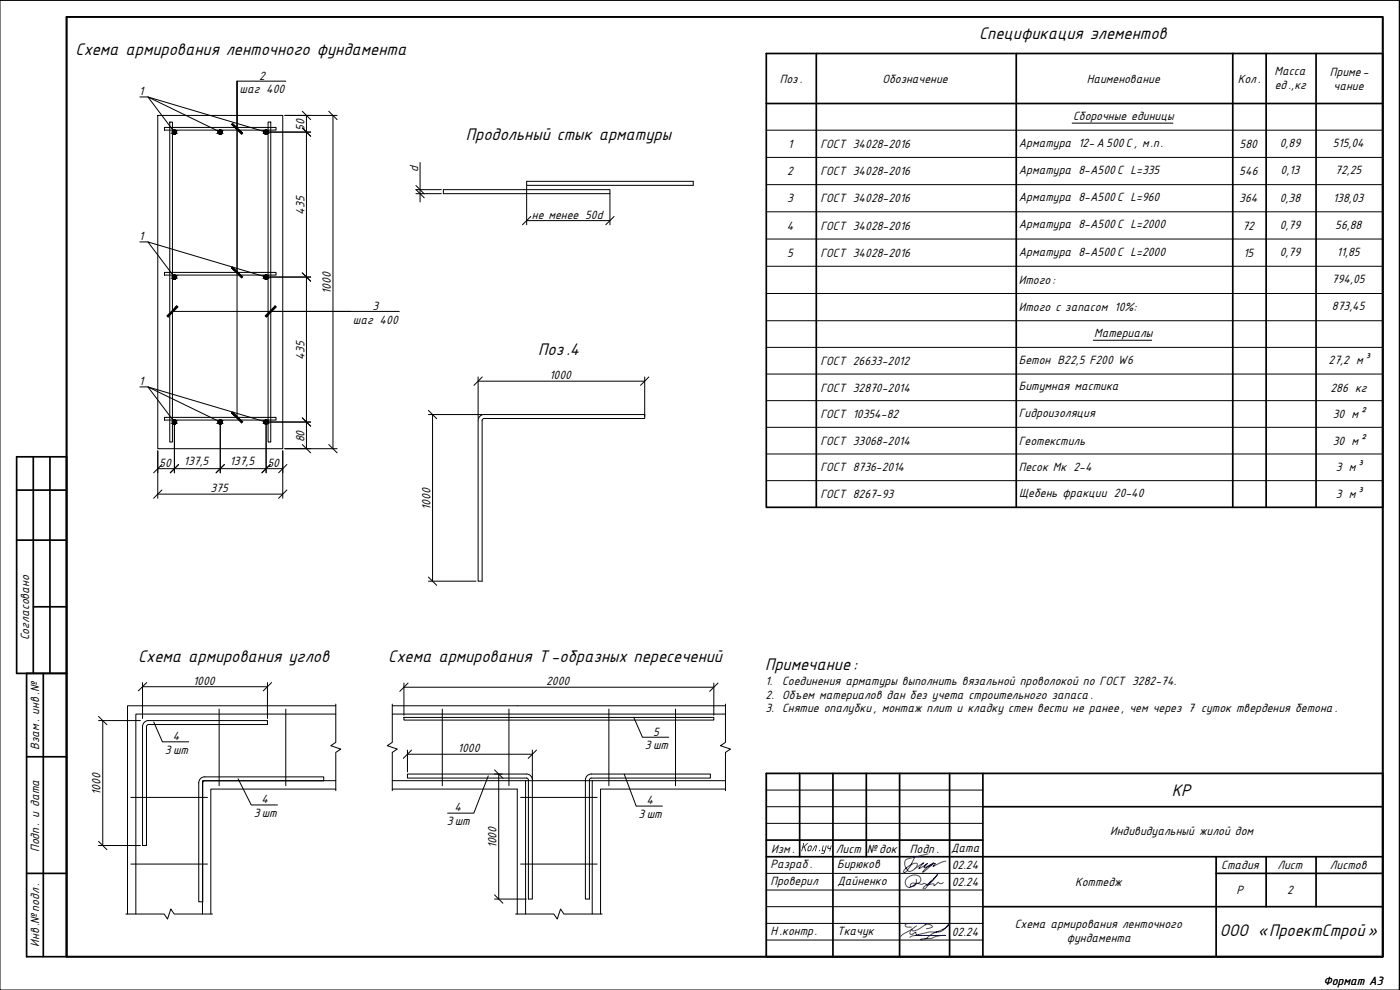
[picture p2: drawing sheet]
<svg xmlns="http://www.w3.org/2000/svg" width="420mm" height="297mm" viewBox="0 0 420 297" stroke-linecap="round" stroke-linejoin="round" font-family="sans-serif">
<g fill="none" stroke="#000" stroke-width=".3">
<path d="M0 .1h420v296.9h-420zM0 .1h420v296.9M42 29.1h2.4l21.7 10.5M47.3 34.6h37.6v100h-37.6zM49.4 38.2h33.4v.8h-33.4zM50.9 36.6h.9v96h-.9zM52.3 39.6l-7.9-10.5 35.5 10.5M71.1 24.3v100.9M80.5 36.6h.8v96h-.8zM80.5 39.6h12.7M85.5 34.6h15.7M85.8 24.3h-14.7v57.4"/>
<path d="M90.7 38.4l2.5 2.5M90.7 33.4l2.5 2.5M92 34.6v100M98.7 33.4l2.5 2.5M99.9 34.6v100M230 39.1h185M321.8 36.9h30.2M124.8 58.1h7.6M124.8 55.7l2.5 2.5M126.1 48.8v11.8M132.4 56.9h-7.6l2.5 2.5M133.1 56.9h49.9v1.2h-49.9z"/>
<path d="M158.1 54.4h49.9v1.2h-49.9zM158.1 55.7v11.7M183 58.1v9.3M230 47.2h185M230 55.4h185M42 72.6h2.4M158.1 66.2h24.9M159.3 64.9l-2.5 2.5M184.3 64.9l-2.5 2.5M230 63.5h185M230 71.7h185M230 79.9h185"/>
<path d="M49.4 81.7h33.4v.8h-33.4zM51.8 93.4h68M52.3 83.1l-7.9-10.5 35.5 10.5M80.5 83.1h12.7M81.3 93.4h23.9M90.7 81.9l2.5 2.5M230 88.1h185M230 96.2h185M42 116.1h2.4l21.7 10.5M143.5 113.1v12.4M143.5 114.4h50M144.7 113.1l-2.5 2.5"/>
<path d="M193.5 113.1v11.9M194.7 113.1l-2.5 2.5M230 104.2h185M230 112.2h185M328.1 102.1h17.5M47.3 135.3v14.2M48.6 139.4l-2.5 2.5M49.4 125.2h33.4v.8h-33.4zM52.3 126.6l-7.9-10.5 35.5 10.5M52.3 127.3v14.6M53.6 139.4l-2.5 2.5M66.1 127.3v14.6"/>
<path d="M67.4 139.4l-2.5 2.5M79.9 127.3v14.6M80.5 126.6h12.7M81.1 139.4l-2.5 2.5M84.9 135.3v14.2M85.5 134.6h15.7M86.1 139.4l-2.5 2.5M90.7 133.4l2.5 2.5M90.7 125.4l2.5 2.5M98.7 133.4l2.5 2.5M128.6 124.4h16.1M128.6 123.1l2.5 2.5"/>
<path d="M129.8 124.4v50M145.3 124.4h48.2v1.2h-48.2M145.3 124.4a1.81 1.81 0 0 0-1.8 1.8v48.2h1.2v-48.2l.2-.5 .4-.1M230 120.2h185M230 128.2h185M230 136.2h185M47.3 140.6h37.6M47.3 148.3h37.6M48.6 147l-2.5 2.5M86.1 147l-2.5 2.5M230 144.2h185M128.6 174.4h14.3"/>
<path d="M128.6 173.1l2.5 2.5M29.6 216.2h12.5M29.6 215l2.5 2.5M30.8 216.2v37.5M42.8 218v35.7h1.2v-35.7M42.8 204.8v10.8M42.8 206h37.5M44 204.8l-2.5 2.5M44.6 216.2h35.7v1.2h-35.7l-.4 .2-.2 .4M44.6 216.2a1.81 1.81 0 0 0-1.8 1.8M46.1 216.6l2.6 6h7.9M65.8 212.8v22.9"/>
<path d="M80.3 204.8v10.8M81.5 204.8l-2.5 2.5M85.8 212.8v22.9M100.8 211.8h-62.5v62.4M100.8 214.3h-60v59.9M100.8 211.3v11.4l-1.5 1 3 1.1-1.5 .9v11.5M117.7 211.3v11.4l-1.5 1 3 1.1-1.5 .9v11.5M117.7 211.8h100M117.7 214.3h100M121.2 215.3h93v.8h-93zM121.2 204.9v9.7M121.2 206.2h93"/>
<path d="M122.5 204.9l-2.5 2.5M132.7 212.8v22.9M152.7 212.8v22.9M182.7 212.8v22.9M190.2 215.3l2.6 5.9h7.9M202.7 212.8v22.9M214.2 204.9v9.7M215.5 204.9l-2.5 2.5M217.7 211.3v11.4l-1.5 1 3 1.1-1.5 .9v11.5M39.3 239.3h23M61.5 233.1a1.81 1.81 0 0 0-1.9 1.8v35.7h1.3v-35.7l.1-.4 .5-.2h35.7v-1.2h-35.8M71.5 233.7l3.9 7.8h7.9"/>
<path d="M100.8 236.8h-37.5v37.4M100.8 234.2h-40v40M117.7 234.2h40v40M117.7 236.8h37.5v37.4M122.3 225.1v6.5M122.3 226.3h37.5M123.5 225.1l-2.5 2.4M146.5 232.8l-4.3 11.2h-7.9M148.4 232.2h2.3M148.4 231l2.5 2.5M149.7 232.2v37.6M156.2 239.3h23"/>
<path d="M157.7 234.2h20M158 232.2h-35.7v1.3h35.7M158 233.4l.4 .2 .2 .4v35.8h1.2v-35.8M158 232.2a1.81 1.81 0 0 1 1.8 1.8M159.8 225.1v8.7M161 225.1l-2.5 2.4M177.5 233.4l-.4 .2-.2 .4v35.8h-1.2v-35.8a1.81 1.81 0 0 1 1.8-1.8h35.7v1.3h-35.7M187.3 232.2l3.6 9.7h7.9M217.7 236.8h-37.5v37.4M217.7 234.2h-40v40M230 232.1h185v54.9h-185zM230 237.1h65"/>
<path d="M29.6 253.7h12.5M29.6 252.4l2.5 2.5M39.3 259.3h23M156.2 259.3h23M230 242h65M230 247h65M37.8 274.2h11.5l1 1.5 1-3 1 1.5h11.5M148.4 269.8h9.5M148.4 268.5l2.5 2.5M154.7 274.2h11.5l1 1.5 1-3 1 1.5h11.5M230 262.1h65M230 267h65"/>
<path d="M230 272h65M230 277.1h65M230 282.1h65"/>
<circle cx="52.4" cy="39.6" r=".6"/>
<circle cx="66.1" cy="39.6" r=".6"/>
<circle cx="79.9" cy="39.6" r=".6"/>
<circle cx="52.4" cy="83.1" r=".6"/>
<circle cx="79.9" cy="83.1" r=".6"/>
<circle cx="52.4" cy="126.6" r=".6"/>
<circle cx="66.1" cy="126.6" r=".6"/>
<circle cx="79.9" cy="126.6" r=".6"/>
</g>
<g fill="none" stroke="#000" stroke-width=".51">
<path d="M20 5.1h395v281.9h-395zM230 16.1h185v136.1h-185zM245 16.1v136.1M305 16.1v136.1M370 16.1v136.1M380 16.1v136.1M395 16.1v136.1M230 31.1h185M5 137.1h15v64.9h-15zM10 137.1v64.9M15 137.1v64.9M5 147.1h15"/>
<path d="M5 162.1h15M10 182.1h10M8 202h12v85h-12zM13 202v85M8 227.1h12M230 232.1h185v54.9h-185zM240 232.1v25M250 232.1v54.9M260 232.1v25M270 232.1v54.9M285 232.1v54.9M295 232.1v54.9"/>
<path d="M230 252.1h65M230 257.1h185M295 242h120M365 257.1v29.9M380 257.1v14.9M395 257.1v14.9M8 262.1h12M295 272h120M365 262.1h50"/>
</g>
<g fill="#000" stroke="#000" stroke-width=".3">
<path d="M79.8 39h.1zM52.2 40.2h.2zM52.2 40.2h.3zM66 40.2h.2zM66 40.2h.3zM79.7 40.2h.3zM52.2 83.7h.2zM52.2 83.7h.3zM79.7 83.7h.3zM79.8 82.5h.1zM52.2 127.2h.2zM52.2 127.2h.3z"/>
<path d="M66 127.2h.2zM66 127.2h.3zM79.7 127.2h.3zM79.8 126h.1z"/>
<path d="M52.3 39l.2 .1zM52.2 39.1h.3z"/>
<path d="M52.2 39.1h.3zM52.2 39.1h.3z"/>
<path d="M52.2 39.1h.4zM52.1 39.1h.5z"/>
<path d="M52.1 39.1h.5zM52 39.1h.6z"/>
<path d="M52 39.1h.7zM52 39.1h.7z"/>
<path d="M52 39.1l.7 .1zM52 39.2h.7z"/>
<path d="M52 39.2h.8zM52 39.2h.8z"/>
<path d="M51.9 39.2l.9 .1zM51.9 39.2l.9 .1z"/>
<path d="M51.9 39.3h1zM51.9 39.3h1z"/>
<path d="M51.9 39.3l1 .1zM51.9 39.3l1 .1z"/>
<path d="M51.9 39.9h1zM51.9 39.9l.9 .1z"/>
<path d="M51.8 39.4h1.1zM51.8 39.4h1.1z"/>
<path d="M51.8 39.9h1.1zM51.8 39.9h1.1z"/>
<path d="M51.8 39.4l1.1 .1zM51.8 39.4l1.1 .1z"/>
<path d="M51.8 39.5h1.1zM51.8 39.5h1.1z"/>
<path d="M51.8 39.8l1.1 .1zM51.8 39.8l1.1 .1z"/>
<path d="M51.8 39.9h1.1zM51.8 39.9h1.1z"/>
<path d="M51.8 39.5l1.1 .1zM51.8 39.5l1.1 .1z"/>
<path d="M51.8 39.6h1.2zM51.8 39.6h1.2z"/>
<path d="M51.8 39.7l1.1 .1zM51.8 39.7l1.1 .1z"/>
<path d="M51.8 39.8h1.1zM51.8 39.8h1.1z"/>
<path d="M51.8 39.6h1.2zM51.8 39.6l1.1 .1z"/>
<path d="M66 39l.3 .1zM66 39.1h.3z"/>
<path d="M66 39.1h.3zM65.9 39.1h.4z"/>
<path d="M65.9 39.1h.5zM65.8 39.1h.6z"/>
<path d="M65.8 39.1h.6zM65.8 39.1h.6z"/>
<path d="M65.8 39.1h.6zM65.8 39.1h.6z"/>
<path d="M65.8 39.1l.7 .1zM65.7 39.2h.8z"/>
<path d="M65.7 39.2h.8zM65.7 39.2h.8z"/>
<path d="M65.7 39.2l.9 .1zM65.7 39.2l.9 .1z"/>
<path d="M65.6 39.3h1zM65.6 39.3h1z"/>
<path d="M65.6 39.3l1 .1zM65.6 39.3l1 .1z"/>
<path d="M65.6 39.9h1zM65.6 39.9l1 .1z"/>
<path d="M65.6 39.4h1.1zM65.6 39.4h1.1z"/>
<path d="M65.6 39.9h1zM65.6 39.9h1z"/>
<path d="M65.6 39.4l1.1 .1zM65.6 39.4l1.1 .1z"/>
<path d="M65.6 39.9h1.1zM65.6 39.9h1z"/>
<path d="M65.5 39.5h1.2zM65.5 39.5h1.2z"/>
<path d="M65.5 39.8h1.2zM65.5 39.8l1.2 .1z"/>
<path d="M65.5 39.5l1.2 .1zM65.5 39.5l1.2 .1z"/>
<path d="M65.5 39.6h1.2zM65.5 39.6h1.2z"/>
<path d="M65.5 39.6l1.2 .1zM65.5 39.6l1.2 .1z"/>
<path d="M65.5 39.7l1.2 .1zM65.5 39.7l1.2 .1z"/>
<path d="M65.5 39.8h1.2zM65.5 39.8h1.2z"/>
<path d="M69.8 37l-.3 .3 3.3 2.7zM69.5 37.3l3.3 2.7-.3 .3z"/>
<path d="M79.8 39l.2 .1zM79.7 39.1h.3z"/>
<path d="M79.7 39.1h.4zM79.7 39.1h.4z"/>
<path d="M79.7 39.1h.4zM79.6 39.1h.5z"/>
<path d="M79.6 39.1h.6zM79.6 39.1h.6z"/>
<path d="M79.6 39.1h.6zM79.5 39.1h.7z"/>
<path d="M79.5 39.1l.7 .1zM79.5 39.1l.7 .1z"/>
<path d="M79.5 39.2h.8zM79.4 39.2h.9z"/>
<path d="M79.4 39.2l.9 .1zM79.4 39.2l.9 .1z"/>
<path d="M79.4 39.3h.9zM79.4 39.3h.9z"/>
<path d="M79.4 39.3l1 .1zM79.4 39.3l1 .1z"/>
<path d="M79.4 39.9h.9zM79.4 39.9l.9 .1z"/>
<path d="M79.3 39.4h1.1zM79.3 39.4h1.1z"/>
<path d="M79.3 39.9h1.1zM79.3 39.9h1z"/>
<path d="M79.3 39.4l1.1 .1zM79.3 39.4l1.1 .1z"/>
<path d="M79.3 39.9h1.1zM79.3 39.9h1.1z"/>
<path d="M79.3 39.5h1.1zM79.3 39.5h1.1z"/>
<path d="M79.3 39.5l1.2 .1zM79.3 39.5l1.2 .1z"/>
<path d="M79.3 39.8h1.1zM79.3 39.8h1.1z"/>
<path d="M79.3 39.8h1.1zM79.3 39.8l1.1 .1z"/>
<path d="M79.2 39.6h1.3zM79.2 39.6h1.3z"/>
<path d="M79.2 39.6l1.3 .1zM79.2 39.6l1.3 .1z"/>
<path d="M79.2 39.7h1.3zM79.2 39.7l1.2 .1z"/>
<path d="M52.2 40.2h.3zM52.2 40.2h.3z"/>
<path d="M52.1 40.2h.5zM52.1 40.2h.4z"/>
<path d="M52 40.2h.6zM52 40.2h.6z"/>
<path d="M52 40.1h.7zM52 40.1l.6 .1z"/>
<path d="M52 40.1h.7zM52 40.1h.7z"/>
<path d="M51.9 40.1h.9zM51.9 40.1h.8z"/>
<path d="M51.9 40h.9zM51.9 40l.9 .1z"/>
<path d="M65.9 40.2h.4zM65.9 40.2h.4z"/>
<path d="M65.8 40.2h.6zM65.8 40.2h.5z"/>
<path d="M65.8 40.2h.6zM65.8 40.2h.6z"/>
<path d="M65.8 40.1h.6zM65.8 40.1l.6 .1z"/>
<path d="M65.7 40.1h.8zM65.7 40.1h.7z"/>
<path d="M65.7 40.1h.8zM65.7 40.1h.8z"/>
<path d="M65.6 40h1zM65.6 40l.9 .1z"/>
<path d="M79.7 40.2h.2zM79.8 40.2h.1z"/>
<path d="M79.7 40.2h.4zM79.7 40.2h.3z"/>
<path d="M79.6 40.2h.5zM79.6 40.2h.5z"/>
<path d="M79.6 40.2h.6zM79.6 40.2h.5z"/>
<path d="M79.5 40.1h.7zM79.5 40.1l.7 .1z"/>
<path d="M79.5 40.1h.7zM79.5 40.1h.7z"/>
<path d="M79.4 40.1h.9zM79.4 40.1h.8z"/>
<path d="M79.4 40h.9zM79.4 40l.9 .1z"/>
<path d="M52.3 82.5l.2 .1zM52.2 82.6h.3z"/>
<path d="M52.2 82.6h.3zM52.2 82.6h.3z"/>
<path d="M52.2 82.6h.4zM52.1 82.6h.5z"/>
<path d="M52.2 83.7h.3zM52.2 83.7h.3z"/>
<path d="M52.1 82.6h.5zM52 82.6h.6z"/>
<path d="M52.1 83.7h.5zM52.1 83.7h.4z"/>
<path d="M52 82.6h.7zM52 82.6h.7z"/>
<path d="M52 83.7h.6zM52 83.7h.6z"/>
<path d="M52 82.6l.7 .1zM52 82.7h.7z"/>
<path d="M52 83.6h.7zM52 83.6l.6 .1z"/>
<path d="M52 82.7h.8zM52 82.7h.8z"/>
<path d="M52 83.6h.7zM52 83.6h.7z"/>
<path d="M51.9 82.7l.9 .1zM51.9 82.7l.9 .1z"/>
<path d="M51.9 83.6h.9zM51.9 83.6h.8z"/>
<path d="M51.9 82.8h1zM51.9 82.8h1z"/>
<path d="M51.9 83.5h.9zM51.9 83.5l.9 .1z"/>
<path d="M51.9 82.8l1 .1zM51.8 82.9h1.1z"/>
<path d="M51.9 83.5h1zM51.9 83.5h.9z"/>
<path d="M51.8 82.9h1.1zM51.8 82.9h1.1z"/>
<path d="M51.8 83.4h1.1zM51.8 83.4l1.1 .1z"/>
<path d="M51.8 82.9l1.1 .1zM51.8 82.9l1.1 .1z"/>
<path d="M51.8 83h1.1zM51.8 83h1.1z"/>
<path d="M51.8 83.3l1.1 .1zM51.8 83.3l1.1 .1z"/>
<path d="M51.8 83.4h1.1zM51.8 83.4h1.1z"/>
<path d="M51.8 83l1.1 .1zM51.8 83l1.1 .1z"/>
<path d="M51.8 83.1h1.2zM51.8 83.1h1.2z"/>
<path d="M51.8 83.2l1.1 .1zM51.8 83.2l1.1 .1z"/>
<path d="M51.8 83.3h1.1zM51.8 83.3h1.1z"/>
<path d="M51.8 83.1h1.2zM51.8 83.1l1.1 .1z"/>
<path d="M53.1 91.8l-2.7 3.3 3-3zM53.1 91.8l-2.7 3.3-.3-.3z"/>
<path d="M69.8 80.1l-.3 .3 3.3 2.7zM69.5 80.4l3.3 2.7-.3 .3z"/>
<path d="M79.7 83.7h.2zM79.8 83.7h.1z"/>
<path d="M79.8 82.5l.2 .1zM79.7 82.6h.3z"/>
<path d="M79.7 82.6h.4zM79.7 82.6h.4z"/>
<path d="M79.7 82.6h.4zM79.6 82.6h.5z"/>
<path d="M79.7 83.7h.4zM79.7 83.7h.3z"/>
<path d="M79.6 82.6h.6zM79.6 82.6h.6z"/>
<path d="M79.6 83.7h.5zM79.6 83.7h.5z"/>
<path d="M79.6 82.6h.6zM79.5 82.6h.7z"/>
<path d="M79.6 83.7h.6zM79.6 83.7h.5z"/>
<path d="M79.5 82.6l.7 .1zM79.5 82.6l.7 .1z"/>
<path d="M79.5 83.6h.7zM79.5 83.6l.7 .1z"/>
<path d="M79.5 82.7h.8zM79.5 82.7h.8z"/>
<path d="M79.5 83.6h.7zM79.5 83.6h.7z"/>
<path d="M79.4 82.7l.9 .1zM79.4 82.7l.9 .1z"/>
<path d="M79.4 83.6h.9zM79.4 83.6h.8z"/>
<path d="M79.4 82.8h.9zM79.4 82.8h.9z"/>
<path d="M79.4 83.5h.9zM79.4 83.5l.9 .1z"/>
<path d="M79.4 82.8l1 .1zM79.4 82.8l1 .1z"/>
<path d="M79.4 83.5h.9zM79.4 83.5h.9z"/>
<path d="M79.3 82.9h1.1zM79.3 82.9h1.1z"/>
<path d="M79.3 83.4h1.1zM79.3 83.4l1 .1z"/>
<path d="M79.3 82.9l1.1 .1zM79.3 82.9l1.1 .1z"/>
<path d="M79.3 83.4h1.1zM79.3 83.4h1.1z"/>
<path d="M79.3 83h1.1zM79.3 83h1.1z"/>
<path d="M79.3 83l1.2 .1zM79.3 83l1.2 .1z"/>
<path d="M79.3 83.3h1.1zM79.3 83.3h1.1z"/>
<path d="M79.3 83.3h1.1zM79.3 83.3l1.1 .1z"/>
<path d="M79.2 83.1h1.3zM79.2 83.1h1.3z"/>
<path d="M79.2 83.1l1.3 .1zM79.2 83.1l1.3 .1z"/>
<path d="M79.2 83.2h1.3zM79.2 83.2l1.2 .1z"/>
<path d="M82.6 91.8l-2.7 3.3 3-3zM79.6 94.8l3-3-2.7 3.3z"/>
<path d="M52.3 126l.2 .1zM52.2 126.1h.3z"/>
<path d="M52.2 126.1h.3zM52.2 126.1h.3z"/>
<path d="M52.2 126.1h.4zM52.1 126.1h.5z"/>
<path d="M52.2 127.2h.3zM52.2 127.2h.3z"/>
<path d="M52.1 126.1h.5zM52 126.1h.6z"/>
<path d="M52.1 127.2h.5zM52.1 127.2h.4z"/>
<path d="M52 126.1h.7zM52 126.1h.7z"/>
<path d="M52 127.2h.6zM52 127.2h.6z"/>
<path d="M52 126.1l.7 .1zM52 126.2h.7z"/>
<path d="M52 127.1h.7zM52 127.1l.6 .1z"/>
<path d="M52 126.2h.8zM52 126.2h.8z"/>
<path d="M52 127.1h.7zM52 127.1h.7z"/>
<path d="M51.9 126.2l.9 .1zM51.9 126.2l.9 .1z"/>
<path d="M51.9 127h.9zM51.9 127l.8 .1z"/>
<path d="M51.9 126.3h1zM51.9 126.3h1z"/>
<path d="M51.9 127h.9zM51.9 127h.9z"/>
<path d="M51.9 126.3l1 .1zM51.8 126.4h1.1z"/>
<path d="M51.9 127h1zM51.9 127h.9z"/>
<path d="M51.8 126.4h1.1zM51.8 126.4h1.1z"/>
<path d="M51.8 126.9h1.1zM51.8 126.9l1.1 .1z"/>
<path d="M51.8 126.4l1.1 .1zM51.8 126.4l1.1 .1z"/>
<path d="M51.8 126.5h1.1zM51.8 126.5h1.1z"/>
<path d="M51.8 126.8l1.1 .1zM51.8 126.8l1.1 .1z"/>
<path d="M51.8 126.9h1.1zM51.8 126.9h1.1z"/>
<path d="M51.8 126.5l1.1 .1zM51.8 126.5l1.1 .1z"/>
<path d="M51.8 126.6h1.2zM51.8 126.6h1.2z"/>
<path d="M51.8 126.7l1.1 .1zM51.8 126.7l1.1 .1z"/>
<path d="M51.8 126.8h1.1zM51.8 126.8h1.1z"/>
<path d="M51.8 126.6h1.2zM51.8 126.6l1.1 .1z"/>
<path d="M66 126l.3 .1zM66 126.1h.3z"/>
<path d="M66 126.1h.3zM65.9 126.1h.4z"/>
<path d="M65.9 126.1h.5zM65.8 126.1h.6z"/>
<path d="M65.9 127.2h.4zM65.9 127.2h.4z"/>
<path d="M65.8 126.1h.6zM65.8 126.1h.6z"/>
<path d="M65.8 127.2h.6zM65.8 127.2h.5z"/>
<path d="M65.8 126.1h.6zM65.8 126.1h.6z"/>
<path d="M65.8 127.2h.6zM65.8 127.2h.6z"/>
<path d="M65.8 126.1l.7 .1zM65.7 126.2h.8z"/>
<path d="M65.8 127.1h.6zM65.8 127.1l.6 .1z"/>
<path d="M65.7 126.2h.8zM65.7 126.2h.8z"/>
<path d="M65.7 127.1h.8zM65.7 127.1h.7z"/>
<path d="M65.7 126.2l.9 .1zM65.7 126.2l.9 .1z"/>
<path d="M65.7 127h.8zM65.7 127l.8 .1z"/>
<path d="M65.6 126.3h1zM65.6 126.3h1z"/>
<path d="M65.6 127h1zM65.6 127h.9z"/>
<path d="M65.6 126.3l1 .1zM65.6 126.3l1 .1z"/>
<path d="M65.6 127h1zM65.6 127h1z"/>
<path d="M65.6 126.4h1.1zM65.6 126.4h1.1z"/>
<path d="M65.6 126.9h1zM65.6 126.9l1 .1z"/>
<path d="M65.6 126.4l1.1 .1zM65.6 126.4l1.1 .1z"/>
<path d="M65.6 126.9h1.1zM65.6 126.9h1z"/>
<path d="M65.5 126.5h1.2zM65.5 126.5h1.2z"/>
<path d="M65.5 126.8h1.2zM65.5 126.8l1.2 .1z"/>
<path d="M65.5 126.5l1.2 .1zM65.5 126.5l1.2 .1z"/>
<path d="M65.5 126.6h1.2zM65.5 126.6h1.2z"/>
<path d="M65.5 126.6l1.2 .1zM65.5 126.6l1.2 .1z"/>
<path d="M65.5 126.7l1.2 .1zM65.5 126.7l1.2 .1z"/>
<path d="M65.5 126.8h1.2zM65.5 126.8h1.2z"/>
<path d="M69.8 123.6l-.3 .3 3.3 2.7zM69.5 123.9l3.3 2.7-.3 .3z"/>
<path d="M79.7 127.2h.2zM79.8 127.2h.1z"/>
<path d="M79.8 126l.2 .1zM79.7 126.1h.3z"/>
<path d="M79.7 126.1h.4zM79.7 126.1h.4z"/>
<path d="M79.7 126.1h.4zM79.6 126.1h.5z"/>
<path d="M79.7 127.2h.4zM79.7 127.2h.3z"/>
<path d="M79.6 126.1h.6zM79.6 126.1h.6z"/>
<path d="M79.6 127.2h.5zM79.6 127.2h.5z"/>
<path d="M79.6 126.1h.6zM79.5 126.1h.7z"/>
<path d="M79.6 127.2h.6zM79.6 127.2h.5z"/>
<path d="M79.5 126.1l.7 .1zM79.5 126.1l.7 .1z"/>
<path d="M79.5 127.1h.7zM79.5 127.1l.7 .1z"/>
<path d="M79.5 126.2h.8zM79.5 126.2h.8z"/>
<path d="M79.5 127.1h.7zM79.5 127.1h.7z"/>
<path d="M79.4 126.2l.9 .1zM79.4 126.2l.9 .1z"/>
<path d="M79.4 127h.9zM79.4 127l.8 .1z"/>
<path d="M79.4 126.3h.9zM79.4 126.3h.9z"/>
<path d="M79.4 127h.9zM79.4 127h.9z"/>
<path d="M79.4 126.3l1 .1zM79.4 126.3l1 .1z"/>
<path d="M79.4 127h.9zM79.4 127h.9z"/>
<path d="M79.3 126.4h1.1zM79.3 126.4h1.1z"/>
<path d="M79.3 126.9h1.1zM79.3 126.9l1 .1z"/>
<path d="M79.3 126.4l1.1 .1zM79.3 126.4l1.1 .1z"/>
<path d="M79.3 126.9h1.1zM79.3 126.9h1.1z"/>
<path d="M79.3 126.5h1.1zM79.3 126.5h1.1z"/>
<path d="M79.3 126.5l1.2 .1zM79.3 126.5l1.2 .1z"/>
<path d="M79.3 126.8h1.1zM79.3 126.8h1.1z"/>
<path d="M79.3 126.8h1.1zM79.3 126.8l1.1 .1z"/>
<path d="M79.2 126.6h1.3zM79.2 126.6h1.3z"/>
<path d="M79.2 126.6l1.3 .1zM79.2 126.6l1.3 .1z"/>
<path d="M79.2 126.7h1.3zM79.2 126.7l1.2 .1z"/>
</g>
<path d="M278.5 256.2l-6.2 1.5a1.8 1.8 0 0 0-.4 2.8l.5 .7a1.11 1.11 0 0 0 1.8-.2l.9-1a.56 .56 0 0 0 .2-.6 .56 .56 0 0 0-.5-.4 5 5 0 0 0-3.6 2.6 .84 .84 0 0 0 1.2-.7l1-1.3 1-2.2M283.9 258.4l-1.1 .2-2.8 1.4 .8-.9a6.1 6.1 0 0 0-3.8 2.4l-.1 .2 3.3-2.8-2.9 1.5 1-1.3-2.6 1.5 1.5-1.8-2.7 1.9M275 263.8a1.53 1.53 0 0 1-1.3 2.2 .45 .45 0 0 1-.6-.3 .45 .45 0 0 1 .4-.6l.5-.2a1.63 1.63 0 0 0 2.4-.8 2.18 2.18 0 0 0-3.7-1 1.58 1.58 0 0 0-1.1 1.9 1.58 1.58 0 0 0 1.9 1.2 2.33 2.33 0 0 1 2.5-1 1.06 1.06 0 0 0 1.3-.2 1.07 1.07 0 0 0 1.8-.4l2.1-1.9 .3-.5-1.4 1.8-2.1 2.2a.62 .62 0 0 1-1 .3l.2-.2a3.9 3.9 0 0 1 3-1.1l.1 .4a.56 .56 0 0 0 .8-.4l.5-.5a.89 .89 0 0 0 1.5 .1M275.1 277.8l-4 2.4-1.1 1.1M277.5 277.6l.3-.4-4-.1a2.17 2.17 0 0 0-2.1 .4 .83 .83 0 0 0 1.3 .7h.5M278 278.7l.3-.1a1.36 1.36 0 0 0 1.5-.7 2.11 2.11 0 0 0-3.3 .3l-1.1 .8a1.22 1.22 0 0 1-1.7 0v-.3a.92 .92 0 0 0-.3 1.6l1.5-.5a.46 .46 0 0 0 0 .5 .46 .46 0 0 0 .6 .1l1.5-.3a12.4 12.4 0 0 1 5-.5l.9-.4 2-1.8-.4 .1a5.9 5.9 0 0 1-4 2.3l-2.1 1.4a1.84 1.84 0 0 1-2.2 .7l1.6-.3a4.1 4.1 0 0 0 3.1-.6l2.9-.3h-9l-.9 .1-.9 .4" fill="none" stroke="#0000fa" stroke-width=".3"/>
<g font-size="5.6">
<text x="293.8" y="11.8">Спецификация элементов</text>
<text x="22.7" y="16.4">Схема армирования ленточного фундамента</text>
<text x="139.8" y="42.1">Продольный стык арматуры</text>
<text x="161.5" y="106.5">Поз.4</text>
<text x="41.4" y="198.5">Схема армирования углов</text>
<text x="116.5" y="198.5">Схема армирования Т -образных пересечений</text>
<text x="229.6" y="200.9">Примечание :</text>
<text x="351.7" y="238.8">КР</text>
<text x="366.1" y="280.8">ООО «ПроектСтрой »</text>
</g>
<g font-size="4">
<text x="77.8" y="23.9">2</text>
<text x="382.5" y="22.5">Масса</text>
<text x="399.1" y="22.7">Приме-</text>
<text x="41.7" y="28.6">1</text>
<text x="71.9" y="28">шаг 400</text>
<text x="234" y="24.8">Поз.</text>
<text x="264.8" y="24.8">Обозначение</text>
<text x="326.1" y="24.8">Наименование</text>
<text x="371.5" y="24.8">Кол.</text>
<text x="382.5" y="26.6">ед .,кг</text>
<text x="400.2" y="26.9">чание</text>
<text x="322" y="35.9">Сборочные единицы</text>
<text x="91.4" y="39.2" transform="rotate(-90 91.4 39.2)">50</text>
<text x="236.5" y="44.4">1</text>
<text x="246.2" y="44.4">ГОСТ 34028-2016</text>
<text x="305.7" y="44">Арматура 12-А 500С , м.п.</text>
<text x="372" y="44.4">580</text>
<text x="384.1" y="44.1">0,89</text>
<text x="400" y="44.1">515,04</text>
<text x="125.5" y="51.5" transform="rotate(-90 125.5 51.5)">d</text>
<text x="236.3" y="52.6">2</text>
<text x="246.2" y="52.6">ГОСТ 34028-2016</text>
<text x="305.7" y="52.2">Арматура 8-A500 С L=335</text>
<text x="371.9" y="52.6">546</text>
<text x="384.3" y="52.3">0,13</text>
<text x="400.7" y="52.3">72,25</text>
<text x="91.4" y="64.5" transform="rotate(-90 91.4 64.5)">435</text>
<text x="159.6" y="65.6">не менее 50d</text>
<text x="236.3" y="60.7">3</text>
<text x="246.2" y="60.7">ГОСТ 34028-2016</text>
<text x="305.7" y="60.4">Арматура 8-A500 С L=960</text>
<text x="371.9" y="60.7">364</text>
<text x="384.1" y="60.5">0,38</text>
<text x="400.1" y="60.5">138,03</text>
<text x="236.2" y="68.9">4</text>
<text x="246.2" y="68.9">ГОСТ 34028-2016</text>
<text x="305.7" y="68.5">Арматура 8-A500 С L=2000</text>
<text x="372.9" y="68.9">72</text>
<text x="384.1" y="68.7">0,79</text>
<text x="400.7" y="68.7">56,88</text>
<text x="41.7" y="72.1">1</text>
<text x="236.3" y="77.1">5</text>
<text x="246.2" y="77.1">ГОСТ 34028-2016</text>
<text x="305.7" y="76.7">Арматура 8-A500 С L=2000</text>
<text x="373.1" y="77.1">15</text>
<text x="384.1" y="76.8">0,79</text>
<text x="401.2" y="76.8">11,85</text>
<text x="99.3" y="88.2" transform="rotate(-90 99.3 88.2)">1000</text>
<text x="305.7" y="85.2">Итого:</text>
<text x="399.7" y="85">794,05</text>
<text x="111.8" y="92.9">3</text>
<text x="305.7" y="93.4">Итого с запасом 10%:</text>
<text x="399.7" y="93.1">873,45</text>
<text x="105.9" y="97.1">шаг 400</text>
<text x="328.4" y="101.1">Материалы</text>
<text x="91.4" y="108" transform="rotate(-90 91.4 108)">435</text>
<text x="164.9" y="113.7">1000</text>
<text x="246.2" y="109.5">ГОСТ 26633-2012</text>
<text x="305.7" y="109.2">Бетон B22,5 F200 W6</text>
<text x="398.7" y="109.2">27,2 м³</text>
<text x="41.7" y="115.6">1</text>
<text x="246.2" y="117.5">ГОСТ 32870-2014</text>
<text x="305.7" y="117.1">Битумная мастика</text>
<text x="399.3" y="117.5">286 кг</text>
<text x="246.2" y="125.5">ГОСТ 10354-82</text>
<text x="305.7" y="125.1">Гидроизоляция</text>
<text x="400" y="125.5">30 м²</text>
<text x="91.4" y="132.7" transform="rotate(-90 91.4 132.7)">80</text>
<text x="246.2" y="133.5">ГОСТ 33068-2014</text>
<text x="305.7" y="133.5">Геотекстиль</text>
<text x="400" y="133.5">30 м²</text>
<text x="47.8" y="140">50</text>
<text x="55.2" y="139.5">137,5</text>
<text x="69" y="139.5">137,5</text>
<text x="80.3" y="140">50</text>
<text x="246.2" y="141.5">ГОСТ 8736-2014</text>
<text x="305.7" y="141.5">Песок Мк 2-4</text>
<text x="400.9" y="141.5">3 м³</text>
<text x="63.1" y="147.6">375</text>
<text x="246.2" y="149.5">ГОСТ 8267-93</text>
<text x="305.9" y="149.1">Щебень фракции 20-40</text>
<text x="400.9" y="149.5">3 м³</text>
<text x="129.2" y="153" transform="rotate(-90 129.2 153)">1000</text>
<text x="8.7" y="192.1" transform="rotate(-90 8.7 192.1)">Согласовано</text>
<text x="57.9" y="205.4">1000</text>
<text x="163.9" y="205.6">2000</text>
<text x="229.7" y="205.4">1.</text>
<text x="229.7" y="209.6">2. Объем материалов дан без учета строительного запаса .</text>
<text x="234.7" y="205.4">Соединения арматуры выполнить вязальной проволокой по ГОСТ 3282-74.</text>
<text x="229.7" y="213.7">3. Снятие опалубки , монтаж плит и кладку стен вести не ранее , чем через 7 суток твердения бетона .</text>
<text x="196" y="220.7">5</text>
<text x="11.7" y="225.1" transform="rotate(-90 11.7 225.1)">Взам. инв .№</text>
<text x="49.5" y="226.2">3 шт</text>
<text x="51.9" y="222.1">4</text>
<text x="137.4" y="225.7">1000</text>
<text x="193.5" y="224.9">3 шт</text>
<text x="30.2" y="238.5" transform="rotate(-90 30.2 238.5)">1000</text>
<text x="76.1" y="245.2">3шт</text>
<text x="78.5" y="241">4</text>
<text x="136.4" y="243.5">4</text>
<text x="191.7" y="245.5">3 шт</text>
<text x="194" y="241.4">4</text>
<text x="134.1" y="247.6">3шт</text>
<text x="333.1" y="250.4">Индивидуальный жилой дом</text>
<text x="11.7" y="255.6" transform="rotate(-90 11.7 255.6)">Подп. и дата</text>
<text x="149.1" y="254.6" transform="rotate(-90 149.1 254.6)">1000</text>
<text x="231.4" y="255.8">Изм.</text>
<text x="240.2" y="255.4">Кол .уч</text>
<text x="250.9" y="255.8">Лист</text>
<text x="260.2" y="255.8">№ док</text>
<text x="273.1" y="255.8">Подп.</text>
<text x="285.5" y="255.6">Дата</text>
<text x="231.2" y="260.4">Разраб .</text>
<text x="251.2" y="260.4">Бирюков</text>
<text x="285.6" y="260.8">02.24</text>
<text x="366.5" y="260.8">Стадия</text>
<text x="383.4" y="260.8">Лист</text>
<text x="399.1" y="260.8">Листов</text>
<text x="231.2" y="265.4">Проверил</text>
<text x="251.3" y="265.6">Дайненко</text>
<text x="285.6" y="265.8">02.24</text>
<text x="322.6" y="265.8">Коттедж</text>
<text x="371.1" y="268.3">Р</text>
<text x="386.3" y="268.3">2</text>
<text x="231.2" y="280.4">Н .контр.</text>
<text x="251.2" y="280.4">Ткачук</text>
<text x="285.6" y="280.8">02.24</text>
<text x="304.5" y="278.3">Схема армирования ленточного</text>
<text x="11.7" y="284.1" transform="rotate(-90 11.7 284.1)">Инв .№подл .</text>
<text x="320.1" y="282.5">фундамента</text>
<text x="397.2" y="295.7">Формат А3</text>
</g>
</svg>
